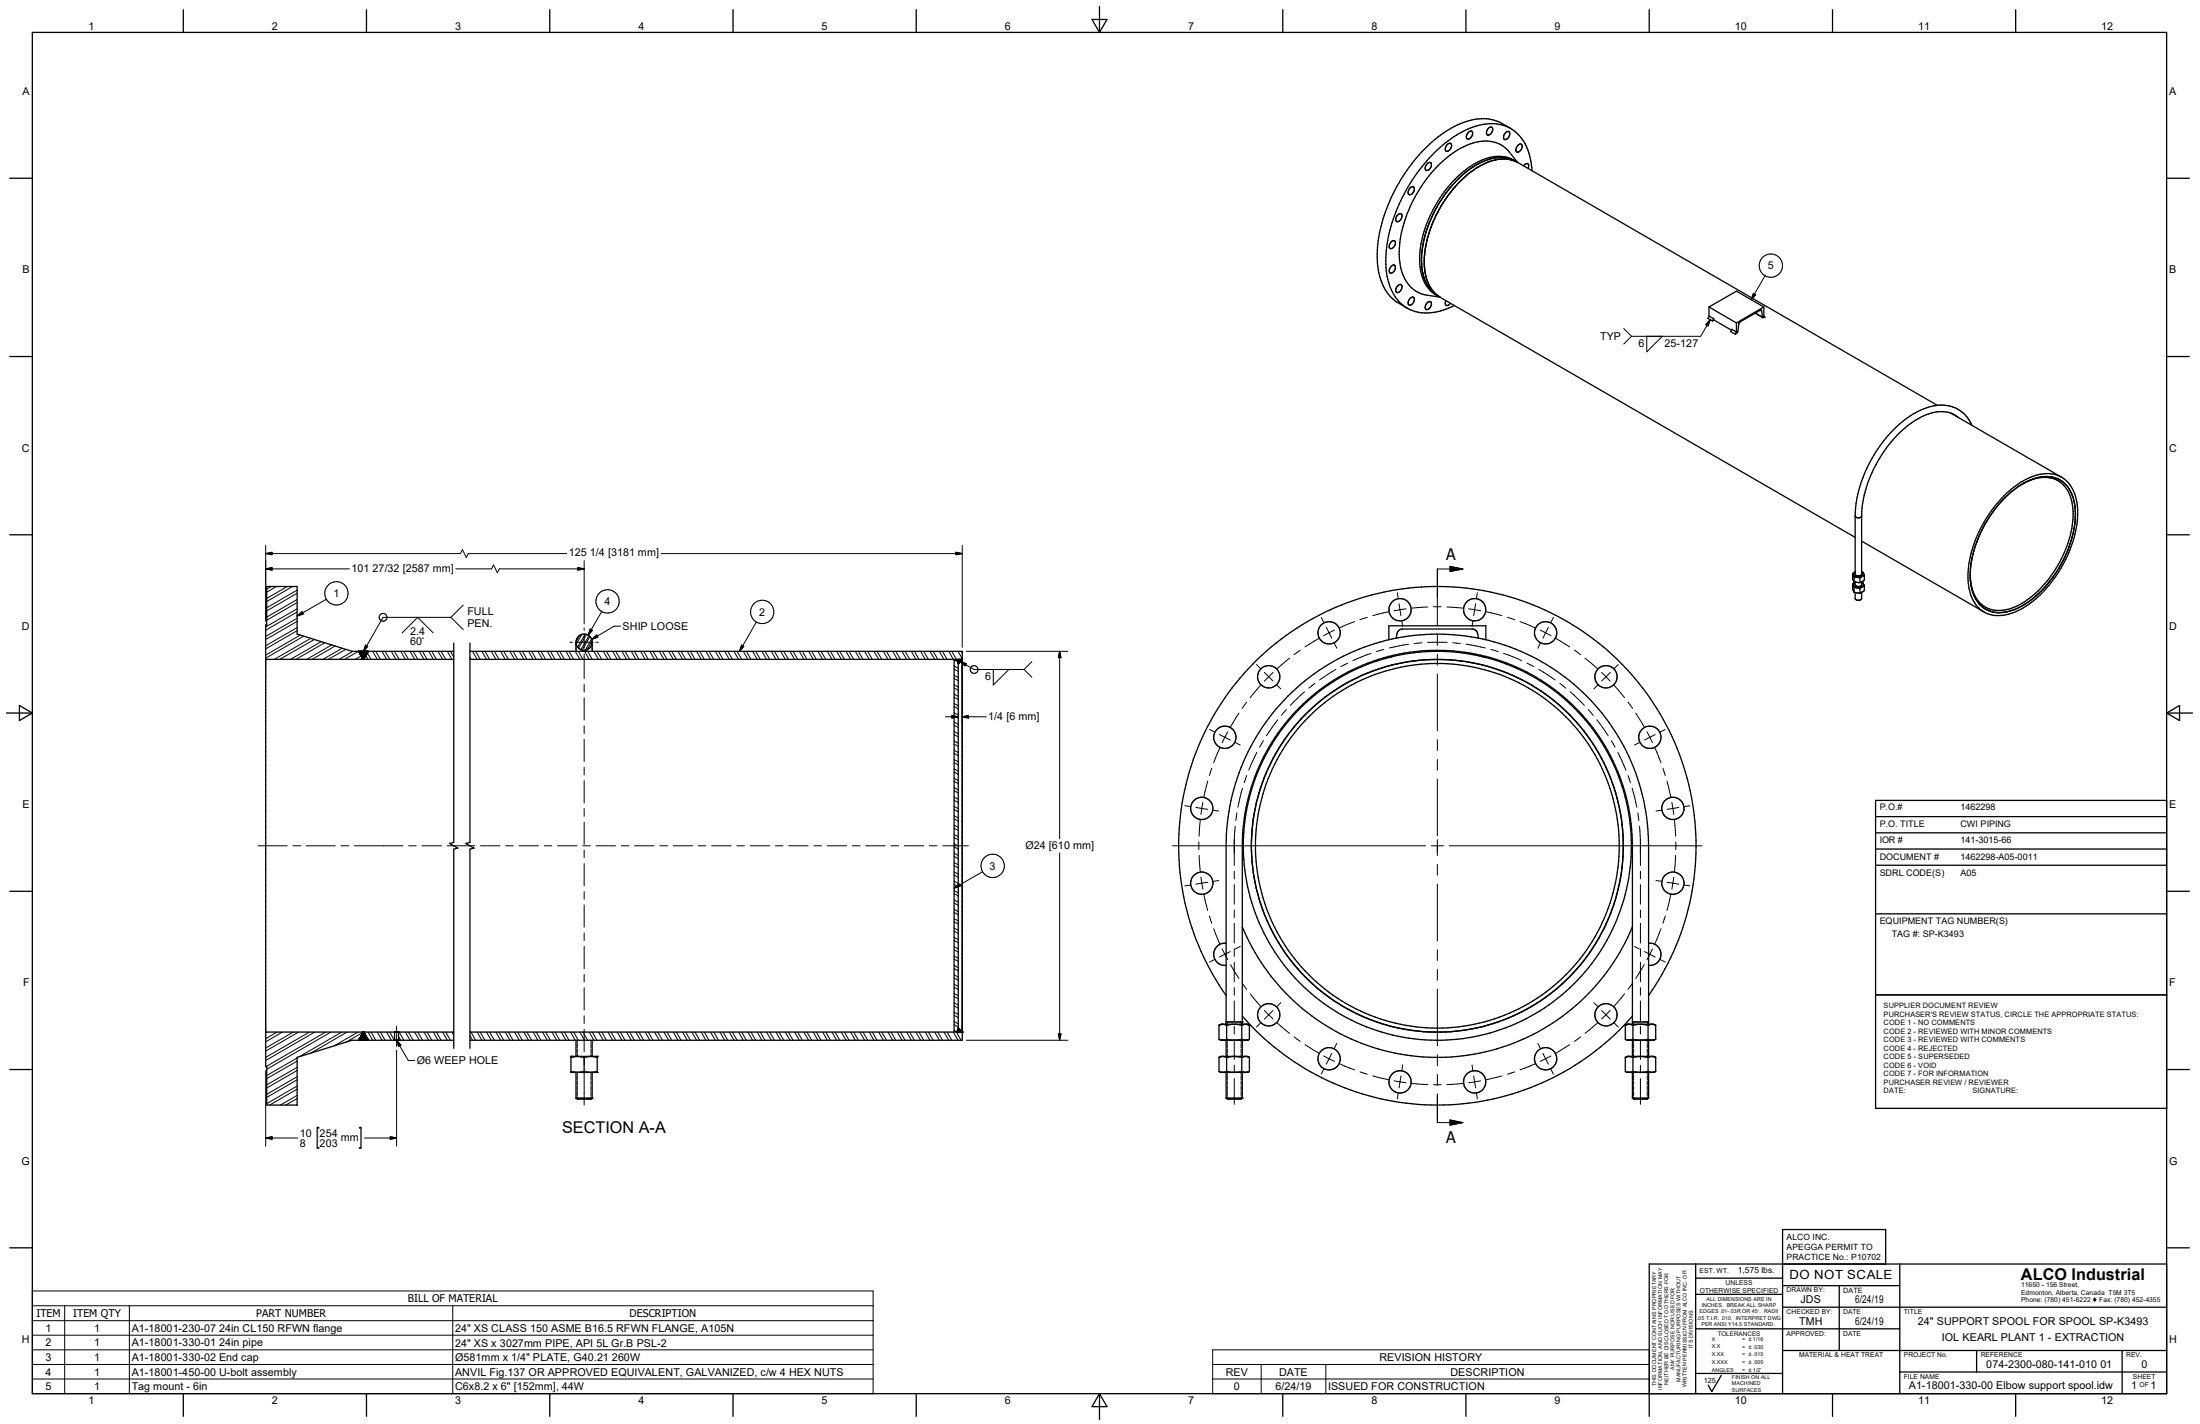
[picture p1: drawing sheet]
<svg xmlns="http://www.w3.org/2000/svg" width="432mm" height="279mm" viewBox="0 0 432 279" stroke-linecap="round" stroke-linejoin="round" font-family="sans-serif">
<g fill="none" stroke="#000" stroke-width=".25">
<path d="M6.3 6.4h419v267h-419zM36 1.9v4.5M71.9 1.9v4.5M107.9 1.9v4.5M143.9 1.9v4.5M179.8 1.9v4.5M214.3 3.8h3l-1.5 2.6zM215.8 1.3v5.1M251.8 1.9v4.5M287.7 1.9v4.5M323.7 1.9v4.5M359.7 1.9v4.5"/>
<path d="M395.6 1.9v4.5M1.9 35h4.4M276.8 36.9a.47 .47 0 0 1 .8 0 1.07 1.07 0 0 1-1 1.3 .88 .88 0 0 1 .2-1.3zM280.1 32.1a.47 .47 0 0 1 .4-.2 .47 .47 0 0 1 .4 .2 1.07 1.07 0 0 1-1 1.3 .82 .82 0 0 1 .2-1.3zM284.1 28.4a.47 .47 0 0 1 .7-.2 .47 .47 0 0 1 0 .7l-.2 .4a.48 .48 0 0 1-.5 .4 .48 .48 0 0 1-.4-.4l.1-.5zM288.2 26a.45 .45 0 0 1 .6-.3 .45 .45 0 0 1 .2 .7 .84 .84 0 0 1-1.1 .8 .93 .93 0 0 1 .3-1.2zM292 25.3a.5 .5 0 0 1 .8-.4 .5 .5 0 0 1 .1 .8 .67 .67 0 0 1-.4 .7 .67 .67 0 0 1-.7-.1v-.4zM295.5 26a.47 .47 0 0 1 .7-.1 .47 .47 0 0 1 .1 .7l-.2 .3a.58 .58 0 0 1-.4 .4 .58 .58 0 0 1-.6-.2l.1-.5zM296.5 25.2l-1.7-1a9.5 9.5 0 0 0-8.8 .3 29.4 29.4 0 0 0-13.2 15 23.5 23.5 0 0 0-2.1 14.5 8.3 8.3 0 0 0 3.8 5.5l1.7 1M297.4 31.6a7.2 7.2 0 0 0-6.8 .3 23.6 23.6 0 0 0-11.6 17.9 9.6 9.6 0 0 0 1.9 7.3l1.3 .9M297.4 31.6a7.2 7.2 0 0 0-7.6 .3 23.7 23.7 0 0 0-11.2 19.3 7.5 7.5 0 0 0 3.2 6.6l.4 .2M297.4 31.6l.5 .3"/>
<path d="M297.9 31.9a11.8 11.8 0 0 0-2.8-3.2 7.6 7.6 0 0 0-7.9 .1 25.3 25.3 0 0 0-11.8 15.6 14.2 14.2 0 0 0 .4 10.5 5.7 5.7 0 0 0 4.3 3l2.5 .4M297.9 28.5a.47 .47 0 0 1 .7-.2 .47 .47 0 0 1 .1 .7 .72 .72 0 0 1-1.1 .7 1.06 1.06 0 0 1 .3-1.2zM297.9 31.9a7.7 7.7 0 0 0-7.7 .8 23.6 23.6 0 0 0-10.7 19.1 7.5 7.5 0 0 0 3.2 6.6M297.9 31.9l82.4 47.6M299 32.6a.54 .54 0 0 1 .5-.5 .54 .54 0 0 1 .5 .3l-.1 .6M300.7 33.5a9.9 9.9 0 0 0-3.9-8.1 8.6 8.6 0 0 0-8.2-.3 26.9 26.9 0 0 0-12.2 11.5 30.2 30.2 0 0 0-4.2 12 13.8 13.8 0 0 0 1.9 10 7.8 7.8 0 0 0 9.2 2.2l2.2-.9M425.3 35h4.4M273 52.2a.49 .49 0 0 1 .8-.1 .49 .49 0 0 1 0 .7v.1a.6 .6 0 0 1-.4 .6 .6 .6 0 0 1-.7-.2v-.5zM273.2 47.4a.47 .47 0 0 1 .6-.1 .47 .47 0 0 1 0 .7v.2a.6 .6 0 0 1-.4 .5 .6 .6 0 0 1-.7-.2v-.5zM274.2 56.2l.2-.2a.46 .46 0 0 1 .7 0 .46 .46 0 0 1 0 .6v.2a.69 .69 0 0 1-1.1 .5 1.03 1.03 0 0 1 .2-1.1zM274.3 42.2a.45 .45 0 0 1 .7-.3 .45 .45 0 0 1 .2 .7 .89 .89 0 0 1-1.1 .8 1 1 0 0 1 .2-1.2zM276.7 58.7a.5 .5 0 0 1 .4-.4 .5 .5 0 0 1 .5 .3 1.07 1.07 0 0 1-1 1.3 .86 .86 0 0 1 .1-1.2z"/>
<path d="M280.1 59.4a.47 .47 0 0 1 .8 0 1.07 1.07 0 0 1-1 1.3 .88 .88 0 0 1 .2-1.3zM282.2 58l.5 .4M282.7 58.4l81.4 47M283.8 59a.5 .5 0 0 0-.1 .7 .5 .5 0 0 0 .7 .1l.3-.3M1.9 70h4.4M335.4 60.2l5.4 3.2M335.4 60.2v1.8M335.4 60.2l5.4-3.1 5.4 3.1M335.4 62l-.2 .5 .9 .5M335.4 62l.9 .5M336.3 62.8l3.5 2M336.3 62.5l-.2 .5"/>
<path d="M336.3 62.5v.3l-.2 .2M339.9 64.6l.9 .5-.2 .5-.9-.5zM340.8 63.4v2l-.2 .2M345.5 60.9l-4 2.3-.2 .4-.2 1.5-.3 .2M345.5 60.9l.3 .1M345.8 61l.1 1.2M345.9 62.2l.1 .1M345.9 62.2l-1.4-.8 1.5 .9M346 62.3h.1M346.2 62.3h.1M346.2 60.2l-5.4 3.2M346.2 60.2v2.1"/>
<path d="M346.2 62.2l-.2 .1M346.2 62l.2 .2-.2 .1M425.3 70h4.4M382.9 81.1l21.7 12.5M384.4 81.9a6.3 6.3 0 0 0-6.8-.3 23.2 23.2 0 0 0-11.1 13.4l-.6 2.1-.5 3.1v12.5a.76 .76 0 0 1-1.3 0M387 83.5a6.4 6.4 0 0 0-5.6-4 12.6 12.6 0 0 0-8.4 3.6 26.1 26.1 0 0 0-8.9 18.1M393.6 97.6a12.1 12.1 0 0 1 8.2-4.1 5.5 5.5 0 0 1 5.3 4.8 19.1 19.1 0 0 1-3.4 13.8 17.3 17.3 0 0 1-9.7 7.9 5.5 5.5 0 0 1-7-4.6 19.5 19.5 0 0 1 3.3-13.8l2-2.6zM393.8 96.8a12.4 12.4 0 0 1 8.4-3.9 5.9 5.9 0 0 1 5.4 5.6 21.5 21.5 0 0 1-4.6 15.2 17.1 17.1 0 0 1-9.2 6.9 5.7 5.7 0 0 1-7.2-4.7 19 19 0 0 1 2.4-12.8 25.7 25.7 0 0 1 4.8-6.3zM396.9 95a6.8 6.8 0 0 1 7.4-.4 7 7 0 0 1 2.6 5.7 22.2 22.2 0 0 1-10.5 18.3 6.8 6.8 0 0 1-7 .3 6.9 6.9 0 0 1-2.7-5.7M1.9 104.9h4.4M363.6 112.6v.8l.3 .7M363.6 112.6l.1 .2"/>
<path d="M363.6 114.6v.9l.3 .7M363.6 114.6l.1 .2M363.7 112.7l.1 .2M363.7 114.8l.1 .2M363.8 112.9l.1 .3M363.8 115l.1 .3M363.8 112.9l.7 .3M363.8 115l.7 .3M363.8 114.5l-.1 .3M363.9 113.2h.6M363.9 114.1l1.2 .2M363.9 113.2v.9"/>
<path d="M363.9 115.3v.9M363.9 115.3h.6M363.9 116.2l1.2 .2M363.9 112.3l-.2 .4M363.9 112.3l-.3 .3M363.9 114.4l-.3 .2M363.9 114.4h-.1M364.1 101.2l.4 .4h.5l.4-.3M364.1 101.2v11.5M364.1 114.2v.5M364.1 112.2l-.2 .1M364.1 114.3l-.2 .1"/>
<path d="M364.5 113.2l.1 .1M364.5 115.3h.1M364.6 113.3l.5 .1M364.6 115.3l.5 .2M365.1 113.4v.9M365.1 115.5v.9M365.4 106.2l24 13.9M365.4 114.2v.6l-.6 .3a.59 .59 0 0 1-.7-.4M365.4 116.2v1.3l-.4 .3h-.5l-.3-.2-.1-1.4M365.4 112.2l.3 .3M365.4 114.2l-.3 .1M365.4 114.3l.3 .3"/>
<path d="M365.4 116.2l-.3 .2M365.4 114.2l.3 .4M365.5 113.1l-.9 .2M365.5 113.1l-.4 .3M365.5 115.2l-.9 .1M365.5 115.2l-.4 .3M365.6 113l-.1 .1M365.6 115.1l-.1 .1M365.7 112.5l.1 .2M365.7 114.6l.1 .1M365.8 112.7l-.2 .3M365.8 114.7l-.2 .4"/>
<path d="M365.8 112.7l.1 .2M365.8 114.7l.1 .3M365.9 112.9l-.3 .1M365.9 112.9v.9l-.5 .4M365.9 115v.9l-.5 .3M365.9 115l-.3 .1M425.3 104.9h4.4M1.3 139.9h5M3.8 138.4l2.5 1.5-2.5 1.5zM52.1 129.4h37M70.4 127.8l.8 1.6M72.3 127.8l-.8 1.6"/>
<path d="M89.1 127.8h-20l-10.8-3.4v-9.3h-5.9v7.5h-.3v86.7h.3v7.5h5.9v-9.3l10.8-3.4h20M89.1 126.2v39.1l-.9 .2 1.6 .9-.7 .2v39.1M92.2 127.8h96.7v76.3h-96.7M92.2 129.4h96.7l-.8 .8M92.2 126.2v39.1l-.8 .2 1.6 .9-.8 .2v39.1M113.1 126h.1M113.1 127.8v-1.9a1.59 1.59 0 0 1 1.5-1.5 1.59 1.59 0 0 1 1.6 1.5v1.9M113.1 126.1a1.59 1.59 0 0 0 1.5 1.5 1.59 1.59 0 0 0 1.6-1.5M116.2 126h.1M188.1 129.6h-.8v72.7h.8M188.1 129.4v73.1M272 128.9l-.2 .3"/>
<path d="M272.6 125.5v-2.7h19v2.7M272.6 128.8v.2M273.5 128.6l-.4 .3h-.5M274 125.2l.2-.9a1.12 1.12 0 0 1 1.1-.9h13.6a1.12 1.12 0 0 1 1.1 .9l.2 .9M290.8 128.6l.3 .3h.5M291.6 128.8v.2M292.2 128.9l.2 .3M425.3 139.9l2.5-1.5v3zM425.3 139.9h5M425.3 157h-57.2v60.5h57.2M1.9 174.9h4.4M368.1 179.3h57.2"/>
<path d="M368.1 169.8h57.2M368.1 166.6h57.2M368.1 163.4h57.2M368.1 160.2h57.2M425.3 174.9h4.4M240.7 185.1a2.18 2.18 0 0 0-2.5 2.1 2.18 2.18 0 0 0 2.5 2.2M240.7 195.3a50.8 50.8 0 0 1 41.4-80.2 50.8 50.8 0 0 1 41.5 80.2M243.8 199.4a50.7 50.7 0 0 0 76.6 0M243.8 181.9a41.4 41.4 0 0 0 38.3 25.6 41.4 41.4 0 0 0 38.3-25.6M323.6 185.1a2.18 2.18 0 0 1 2.4 2.1 2.18 2.18 0 0 1-2.4 2.2M368.1 195.2h57.2M1.9 209.9h4.4"/>
<path d="M52.1 202.5h.1M52.1 202.5h37M71.2 202.5l-.8 1.6M71.5 202.5l.8 1.6M77.4 202.5v1.6M77.5 204.1h.1M78.2 204.1h.1M78.2 202.5h.1M78.2 202.5v1.6M92.2 202.5h96.7M112.1 207.3h.1M112.1 207.3v3.1h5.1"/>
<path d="M112.1 210.2l1 .2M112.1 207.3h5.1M113.1 215.5l.2 .1h2.7M113.1 215.5h3.1M113.1 204.1v3.2l-1 .2M113.1 210.4v5.1M113.7 207.3l1 .2M114.7 210.2l-1.6 .2M114.7 210.2l1.6 .2M114.7 207.5v2.7M115.6 207.3l-.9 .2M116 215.6h.1"/>
<path d="M116.2 215.5h.1M116.2 204.1v3.2l1 .2M116.2 210.4v5.1M116.2 215.5l-.2 .1M117.2 207.3h.1M117.2 210.4h.1M117.2 207.3v3.1M117.2 210.2l-.9 .2M188.1 201.7l.8 .8M188.9 202.5h.1M239.3 203.9a1.65 1.65 0 0 0 1.5 0M239.3 203.9l.4 .2"/>
<path d="M239.3 201.2v2.7M239.3 207.5v2.7M239.3 210.2l.1 .1a1.55 1.55 0 0 0 1.4-.1M239.3 210.2l.4 .2M239.7 204.1h5.1M239.7 210.4h5.1M239.8 201l-.5 .2M239.8 207.3l-.5 .2M240.2 201l.6 .2M240.2 207.3l.6 .2M240.7 201v-35a41.5 41.5 0 0 1 41.4-41.6 41.5 41.5 0 0 1 41.5 41.6v35M240.7 210.4v5.1l.2 .1h2.6"/>
<path d="M240.7 204.1v3.2M240.7 200.5h3.1M240.7 215.5h3.1M240.8 203.9l.2 .1a5.8 5.8 0 0 0 2.7-.1M240.8 201.2v2.7M240.8 207.5v2.7M240.8 210.2l.2 .1a5.9 5.9 0 0 0 2.7-.1M241.9 201l-1.1 .2M241.9 207.3l-1.1 .2M242.6 201l1.1 .2M242.6 207.3l1.1 .2M243.7 203.9l.1 .1a1.55 1.55 0 0 0 1.4-.1"/>
<path d="M243.7 201.2v2.7M243.7 207.5v2.7M243.7 210.2l.1 .1a1.56 1.56 0 0 0 1.4-.1M243.8 215.5h.1M243.8 200.5h.1M243.8 215.5l-.2 .1M243.8 201v-35a38.3 38.3 0 0 1 38.3-38.4 38.3 38.3 0 0 1 38.3 38.4v35M243.8 204.1v3.2M243.8 210.4v5.1M244.3 201l-.6 .2M244.3 207.3l-.6 .2M244.7 201l.5 .2"/>
<path d="M244.7 207.3l.5 .2M244.8 204.1h.1M244.8 201h.1M244.8 210.4h.1M244.8 207.3h.1M244.8 201h-5.1l-.4 .2M244.8 207.3h-5.1l-.4 .2M244.8 201l.4 .2M244.8 207.3l.4 .2M245.2 203.9l-.4 .2M245.2 201.2v2.7M245.2 207.5v2.7"/>
<path d="M245.2 210.2l-.4 .2M319 203.9a1.65 1.65 0 0 0 1.5 0M319 203.9l.4 .2M319 201.2v2.7M319 207.5v2.7M319 210.2l.1 .1a1.56 1.56 0 0 0 1.4-.1M319 210.2l.4 .2M319.4 201h.1M319.4 204.1h.1M319.4 210.4h.1M319.4 207.3h.1M319.4 201h5.2l.4 .2"/>
<path d="M319.4 201l-.4 .2M319.4 207.3h5.2l.4 .2M319.4 207.3l-.4 .2M319.6 201l-.6 .2M319.6 207.3l-.6 .2M319.9 201l.6 .2M319.9 207.3l.6 .2M320.4 215.5h.1M320.4 200.5h.1M320.4 215.5h3.2M320.4 215.5l.3 .1M320.4 204.1v3.2"/>
<path d="M320.4 210.4v5.1M320.4 200.5h3.2M320.5 203.9a6.2 6.2 0 0 0 3 0M320.5 201.2v2.7M320.5 207.5v2.7M320.5 210.2l.2 .1a5.9 5.9 0 0 0 2.8-.1M320.7 215.6h.1M321.6 201l-1.1 .2M321.6 207.3l-1.1 .2M322.3 201l1.2 .2M322.3 207.3l1.2 .2M323.5 203.9a1.65 1.65 0 0 0 1.5 0"/>
<path d="M323.5 201.2v2.7M323.5 207.5v2.7M323.5 210.2l.1 .1a1.56 1.56 0 0 0 1.4-.1M323.6 215.5l-.3 .1h-2.6M323.6 204.1v3.2M323.6 210.4v5.1M324 201l-.5 .2M324 207.3l-.5 .2M324.4 201l.6 .2M324.4 207.3l.6 .2M325 203.9l-.4 .2h-5.2M325 201.2v2.7"/>
<path d="M325 207.5v2.7M325 210.2l-.4 .2h-5.2M425.3 209.9h4.4M1.9 244.8h4.4M332.8 248v25.4M332.8 250.8h17.1M332.8 254h17.1M349.9 256.5h75.4M349.9 252.3h23M361 252.3v12.7M370.1 248v-6.8h-20.2v32.2M372.9 248v25.4"/>
<path d="M425.3 244.8h4.4M425.3 248h-101.6v29.9M36 273.4v4.5M71.9 273.4v4.5M107.9 273.4v4.5M143.9 273.4v4.5M179.8 273.4v4.5M215.8 273.4l1.5 2.6h-3zM215.8 273.4v5.1M251.8 273.4v4.5M287.7 273.4v4.5M332.8 269.5h17.1"/>
<path d="M332.8 260.7h40.1M337.8 269.9l-1.8 3.1-.7-1.2M349.9 265h75.4M359.7 273.4v4.5M372.9 269.2h52.4M388 265v4.2M395.6 273.4v4.5M416.5 265v8.4"/>
<circle cx="274.8" cy="119.6" r="2.19"/>
<circle cx="289.4" cy="119.6" r="2.18"/>
<circle cx="249" cy="132.8" r="2.19"/>
<circle cx="260.9" cy="124.2" r="2.18"/>
<circle cx="303.4" cy="124.2" r="2.18"/>
<circle cx="315.2" cy="132.8" r="2.19"/>
<circle cx="235.9" cy="158.6" r="2.18"/>
<circle cx="240.4" cy="144.7" r="2.19"/>
<circle cx="323.8" cy="144.7" r="2.18"/>
<circle cx="328.3" cy="158.6" r="2.19"/>
<circle cx="235.9" cy="173.3" r="2.19"/>
<circle cx="282.1" cy="166" r="35.7"/>
<circle cx="282.1" cy="166" r="38.1"/>
<circle cx="282.1" cy="166" r="36.5"/>
<circle cx="328.3" cy="173.3" r="2.18"/>
<circle cx="249" cy="199.1" r="2.18"/>
<circle cx="315.2" cy="199.1" r="2.18"/>
<circle cx="260.9" cy="207.7" r="2.18"/>
<circle cx="274.8" cy="212.3" r="2.18"/>
<circle cx="289.4" cy="212.3" r="2.19"/>
<circle cx="303.4" cy="207.7" r="2.18"/>
</g>
<g fill="none" stroke="#000" stroke-width=".2">
<path d="M344.1 57.6l.5 .2-.9 1zM346.4 54.1l-2.7 4.7M318.7 64.5l1.5 1.5M320.2 66l-1.5 1.5M323.2 66v3l3.1-3M335.7 62.7l-1.9 3.3h-13.6M335.7 62.7l-.4 1.2-.5-.2zM52.1 111.6h16.5M52.1 108.6h38.3l.4-.7 .7 1.5 .4-.8h19.3M52.1 108.6l1.3-.2v.4zM52.1 111.6l1.3-.2v.5zM52.1 107v14.8"/>
<path d="M53.2 115.1l-.8 .5M54.3 115.1l-1.9 1.1M56.4 115.1l-4 2.3M57.4 115.1l-5 2.9M58.3 119.5l-6.2 3.5M58.3 117.6l-5.9 3.5M58.3 115.8l-5.9 3.4M58.3 118.2l-5.9 3.5M58.3 116.4l-5.9 3.5M64.1 117.6l-5.8 3.3M89.5 111.6h7l.4-.7 .7 1.5 .4-.8h16.7M90.9 118.7l-2.4 2.4"/>
<path d="M113.4 111.4l1.3 .2-1.3 .3zM114.7 110v12.4M118.1 120l-2.7 4.6M129.8 108.6h59.1M187.6 108.4l1.3 .2-1.3 .2zM188.9 107v20M274.3 116.3l.1 1M274.6 118.5l.2 1.1M274.8 119.6l.2 1.2M274.8 119.6l-1.2 .2M276 119.5l-1.2 .1M280.2 119.1l-3.1 .2"/>
<path d="M281.4 119h1.5M284 119.1l3.1 .2M284.6 111.1l2.5 .5-2.5 .5zM287.1 111.6h-5v11.2M288.3 119.5l1.1 .1M289.4 119.6l-.2 1.2M289.4 119.6l1.2 .2M289.6 118.5l-.2 1.1M290 116.3l-.2 1M58.3 123.1l-6.2 3.6M58.3 121.3l-6.2 3.6M58.3 123.8l-6.2 3.5"/>
<path d="M58.3 121.9l-6.2 3.6M58.3 120.1l-6.2 3.6M58.3 120.9l1-.9 .2 .5zM58.9 124.6l-6.8 3.9M59.6 124.8l-7.5 4.3M61 125.3l-7.2 4.1M61.7 125.5l-6.8 3.9M63 125.9l-6 3.5M63.7 126.1l-5.6 3.3M65.1 126.6l-4.9 2.8M65.8 126.8l-4.5 2.6M67.2 127.2l-3.8 2.2"/>
<path d="M67.9 127.4l-3.5 2M69.3 127.8l-2.8 1.6M70.4 127.8l-2.8 1.6M70.4 127.8h1.9M70.4 127.9h1.9M70.5 128h1.7M70.5 127.9h1.7M70.6 128.1h1.5M70.6 128.1h1.5l.7 1.3M70.6 128.2h1.5M70.7 128.2h1.3M70.7 128.3h1.3"/>
<path d="M70.7 128.4h1.3M70.8 128.4h1.1M70.8 128.5h1.1M70.9 128.6h.9M70.9 128.7l-1.2 .7M70.9 128.7h.8M71 128.8h.7M71 128.9h.6M71.1 129h.5M71.1 128.9h.5M71.1 129.1h.4M71.2 129.1l-.4 .3"/>
<path d="M71.2 129.4h.3M71.2 129.3h.3M71.2 129.2h.3M71.5 129.1l-.3 .1M71.7 126.6l.5 .2-.9 1zM71.8 128.6l.4 .8M73.1 127.8l1 1.6M73.8 127.8l.9 1.6M75 127.8l.9 1.6M75.6 127.8l.9 1.6M76.8 127.8l.9 1.6M77.4 127.8l.9 1.6"/>
<path d="M78.7 127.8l.9 1.6M78.9 124.2l3.1-3.1 3 3.1M79.3 127.8l.9 1.6M80.5 127.8l.9 1.6M81.1 127.8l.9 1.6M82.3 127.8l.9 1.6M82.9 127.8l.9 1.6M84.1 127.8l1 1.6M84.7 127.8l1 1.6M86 127.8l.9 1.6M86.6 127.8l.9 1.6M87.8 127.8l.9 1.6"/>
<path d="M88.4 127.8l.7 1.1M88.5 121.1h-13.3l-3.9 6.7M88.5 121.1l2.4 2.4M92.2 129l.2 .4M92.7 127.8l1 1.6M93.4 127.8l.9 1.6M94.6 127.8l.9 1.6M95.2 127.8l.9 1.6M96.4 127.8l.9 1.6M97 127.8l.9 1.6M98.3 127.8l.9 1.6M98.9 127.8l.9 1.6"/>
<path d="M100.1 127.8l.9 1.6M100.7 127.8l.9 1.6M101.9 127.8l.9 1.6M102.5 127.8l.9 1.6M103.7 127.8l1 1.6M104.3 127.8l1 1.6M105.6 127.8l.9 1.6M106.2 127.8l.9 1.6M107.4 127.8l.9 1.6M108 127.8l.9 1.6M109.2 127.8l1 1.6M109.9 127.8l.9 1.6"/>
<path d="M111.1 127.8l.9 1.6M111.7 127.8l.9 1.6M111.9 126h.4M112.9 127.8l.9 1.6M113.5 126h2.3M113.5 127.8l.9 1.6M113.8 124.7l-.7 1.2M114.2 124.5l-1.1 1.9M114.7 123.2v.5M114.7 124.8v2.4M114.7 128.3v4.9M114.7 134.3v1.5"/>
<path d="M114.7 136.9v4.4M114.7 127.8l.9 1.6M114.8 124.4l-1.4 2.6M115.1 124.5l-1.5 2.7M115.3 127.8l1 1.6M115.6 124.7l-1.6 2.8M115.8 124.9l-1.5 2.6M115.8 123.4l.5 .3-.9 .9zM116.1 125.4l-1.2 2.2M116.1 125.5l1-.9 .2 .4zM116.2 125.8l-1 1.7M116.6 127.8l.9 1.6"/>
<path d="M117 126h.4M117.2 127.8l.9 1.6M118.4 127.8l.9 1.6M119 127.8l.9 1.6M120.2 127.8l1 1.6M120.8 127.8l1 1.6M121.8 122.9h-1.3l-4.4 2.6M122.1 127.8l.9 1.6M122.7 127.8l.9 1.6M123.9 127.8l.9 1.6M124.5 127.8l.9 1.6M125.7 127.8l.9 1.6"/>
<path d="M126.3 127.8l.9 1.6M127.6 127.8l.9 1.6M128.2 127.8l.9 1.6M129.4 127.8l.9 1.6M130 127.8l.9 1.6M131.2 127.8l.9 1.6M131.8 127.8l1 1.6M133.1 127.8l.9 1.6M133.7 127.8l.9 1.6M134.9 127.8l.9 1.6M135.5 127.8l.9 1.6M136.7 127.8l.9 1.6"/>
<path d="M137.3 127.8l.9 1.6M138.5 127.8l1 1.6M139.2 127.8l.9 1.6M140.4 127.8l.9 1.6M141 127.8l.9 1.6M142.2 127.8l.9 1.6M142.8 127.8l.9 1.6M144.1 127.8l.9 1.6M144.7 127.8l.9 1.6M145.5 126.6l.5 .2-.9 1zM145.9 127.8l.9 1.6M146.5 127.8l.9 1.6"/>
<path d="M147.7 127.8l.9 1.6M148.3 127.8l.9 1.6M148.4 122l-3.3 5.8M149.5 127.8l1 1.6M150.1 127.8l1 1.6M151.4 127.8l.9 1.6M152 127.8l.9 1.6M153.2 127.8l.9 1.6M153.8 127.8l.9 1.6M155 127.8l1 1.6M155.7 127.8l.9 1.6M156.9 127.8l.9 1.6"/>
<path d="M157.5 127.8l.9 1.6M158.7 127.8l.9 1.6M159.3 127.8l.9 1.6M160.5 127.8l1 1.6M161.1 127.8l1 1.6M162.4 127.8l.9 1.6M163 127.8l.9 1.6M164.2 127.8l.9 1.6M164.8 127.8l.9 1.6M166 127.8l1 1.6M166.6 127.8l1 1.6M167.9 127.8l.9 1.6"/>
<path d="M168.5 127.8l.9 1.6M169.7 127.8l.9 1.6M170.3 127.8l.9 1.6M171.5 127.8l1 1.6M172.1 127.8l1 1.6M173.4 127.8l.9 1.6M174 127.8l.9 1.6M175.2 127.8l.9 1.6M175.8 127.8l.9 1.6M177 127.8l.9 1.6M177.6 127.8l1 1.6M178.9 127.8l.9 1.6"/>
<path d="M179.5 127.8l.9 1.6M180.7 127.8l.9 1.6M181.3 127.8l.9 1.6M182.5 127.8l1 1.6M183.1 127.8l1 1.6M184.4 127.8l.9 1.6M185 127.8l.9 1.6M186.2 127.8l.9 1.6M186.8 127.8l.9 1.6M187.3 138.6l.8 .5M187.3 136.8l.8 .5M187.3 135l.8 .4"/>
<path d="M187.3 133.1l.8 .5M187.3 131.3l.8 .4M187.3 139.9l.8 .4M187.3 138l.8 .5M187.3 136.2l.8 .4M187.3 134.4l.8 .4M187.3 132.5l.8 .5M187.3 130.7l.8 .4M187.5 129.6l.6 .3h.3M188 127.8l.9 1.4M188.1 130.2h.1M188.1 129.9h.2"/>
<path d="M188.1 129.5h.7M188.1 129.4h.7M188.1 129.4h.8M188.2 130.1h-.1M188.3 130h-.2M188.4 129.8l-.3 .1M188.4 129.8l2.8 1.6h9.8M188.4 129.8l1.3 .4-.3 .4zM188.5 129.8h-.4M188.5 129.7l-.4 .1M188.6 129.7h-.5M188.6 127.8l.3 .4"/>
<path d="M188.6 129.6l-.5 .1M188.7 129.6h-.6M188.7 129.5l-.6 .1M188.9 130.6v11.6M189.7 127.8h19.9M195 131.4v3l3-3M201 131.4l1.5 1.5M202.5 129.8l-1.5 1.6M208 127.8l.2 1.2h-.5zM208 127.8v36.8M243.2 139.9l-1.7 2.7M244.7 137.8l-.9 1.2"/>
<path d="M246.6 130.4l.8 .8M247.4 134.5l-2 2.4M248.2 131.9l1.6 1.7M249.9 131.9l-1.7 1.7M250.7 134.4l.7 .8M252.5 139.2l-1 1.2M253.1 129.1l-2.4 2.1M255.2 127.6l-1.2 .9M256 135.7l-2.8 2.7M258.1 134.1l-1.2 .9M258.8 125.3l-2.7 1.6M259.3 121.2l.5 .9"/>
<path d="M260.3 123.1l1.1 2.1M261.9 126.2l.5 1M261.9 123.6l-2.1 1.1M262.2 131.3l-3.2 2.1M264.5 130.1l-1.3 .7M265.9 122l-3 1.2M268.4 121.1l-1.5 .5M269.1 128.2l-3.6 1.4M271.6 127.4l-1.4 .4M272.5 120l-3.1 .8M275.2 121.9l.1 1.1M276.5 126.4l-3.8 .7"/>
<path d="M279.1 126.1l-1.5 .2M280.2 126h3.8M282.1 124.5v2.1M282.1 128.4v2.1M282.1 132.2v11.2M285.2 126.1l1.4 .2M287.8 126.4l3.7 .7M289.1 121.9l-.2 1.1M291.7 120l3.1 .8M292.6 127.4l1.4 .4M295.1 128.2l3.6 1.4M295.9 121.1l1.4 .5"/>
<path d="M298.3 122l3 1.2M299.7 130.1l1.3 .7M302 131.3l3.2 2.1M302.3 123.6l1.1 .6M302.3 126.2l-.5 1M303.4 124.2l-.6 1M303.4 124.2l1 .5M303.9 123.1l-.5 1.1M304.9 121.2l-.5 .9M305.4 125.3l2.7 1.6M306.2 134.1l1.1 .9M308.2 135.7l2.8 2.7"/>
<path d="M309 127.6l1.2 .9M311.1 129.1l2.4 2.1M311.7 139.2l1 1.2M313.6 134.4l-.8 .8M314.4 131.9l.8 .9M315.2 132.8l-.8 .8M315.2 132.8l.8 .8M316.1 131.9l-.9 .9M316.8 134.5l2 2.4M317.6 130.4l-.8 .8M319.5 137.8l.9 1.2M321.1 139.9l1.6 2.7"/>
<path d="M114.7 142.4v1.5M114.7 145v4.4M114.7 150.5v1.5M114.7 153.2v4.4M114.7 158.7v1.5M185.6 140.6h2.5M186.8 140.4l1.3 .2-1.3 .3zM187.3 158.8l.8 .5M187.3 157l.8 .5M187.3 155.1l.8 .5M187.3 153.3l.8 .5M187.3 151.5l.8 .4"/>
<path d="M187.3 149.6l.8 .5M187.3 147.8l.8 .5M187.3 146l.8 .4M187.3 144.1l.8 .5M187.3 142.3l.8 .5M187.3 140.5l.8 .4M187.3 158.2l.8 .5M187.3 156.4l.8 .4M187.3 154.5l.8 .5M187.3 152.7l.8 .5M187.3 150.9l.8 .4M187.3 149l.8 .5"/>
<path d="M187.3 147.2l.8 .5M187.3 145.4l.8 .4M187.3 143.5l.8 .5M187.3 141.7l.8 .4M188.9 140.6h4.7M188.9 140.6l1.2-.2v.5zM232.6 158.1l1 .1M234.7 158.4l1.2 .2M235.9 158.6l1.1 .2M235.9 158.6l-.2 1.2M236.1 157.4l-.2 1.2M237 153.3l-.7 3"/>
<path d="M237.4 143.1l.9 .5M237.8 150.7l-.4 1.5M238.2 159l1 .1M239.3 144.1l2.2 1.1M239.4 146.7l-1.2 3M241 143.6l-1.1 2.1M242.5 145.7l.9 .5M242.8 159.5l-.2 1.5M243.9 154.7l-.9 3.7M244.7 152.2l-.5 1.4M246.7 147.6l-1.6 3.5M248 145.3l-.8 1.3"/>
<path d="M250.8 141.2l-2.2 3.2M282.1 145.1v2.2M282.1 149v2.1M282.1 152.9v11.1M313.4 141.2l2.3 3.2M316.3 145.3l.7 1.3M317.5 147.6l1.6 3.5M319.5 152.2l.5 1.4M320.3 154.7l1 3.7M321.5 159.5l.2 1.5M321.7 145.7l-.9 .5M323.3 143.6l.5 1.1"/>
<path d="M323.8 144.7l-1 .5M323.8 144.7l.5 1M324.8 146.7l1.2 3M324.9 144.1l-1.1 .6M326.1 159l-1.1 .1M326.4 150.7l.4 1.5M326.8 143.1l-.9 .5M327.2 153.3l.7 3M328.1 157.4l.2 1.2M328.3 158.6l-1.1 .2M328.3 158.6l.2 1.2M329.5 158.4l-1.2 .2"/>
<path d="M331.7 158.1l-1.1 .1M50.7 166h5.7M57.5 166h1.5M60.1 166h5.7M67 166h1.4M69.6 166h9.5M80.2 166h1.5M82.8 166h3.9M87.8 166h5.4M94.3 166h3.8M99.2 166h1.5M101.9 166h3.8"/>
<path d="M106.8 166h1.5M109.4 166h3.9M114.4 166h1.5M114.7 161.3v4.4M114.7 166.8v1.5M114.7 169.4v4.4M114.7 174.9v1.5M114.7 177.6v4.3M117 166h3.8M121.9 166h1.5M124.6 166h3.8M129.5 166h1.5"/>
<path d="M132.1 166h3.8M137 166h1.5M139.7 166h3.8M144.6 166h1.5M147.3 166h3.8M152.2 166h1.5M154.8 166h3.8M159.7 166h1.5M162.4 166h3.8M167.3 166h1.5M169.9 166h3.8M174.9 166h1.5"/>
<path d="M177.5 166h3.8M182.4 166h1.5M185.1 166h5M187.3 179l.8 .5M187.3 177.2l.8 .5M187.3 175.3l.8 .5M187.3 173.5l.8 .5M187.3 171.7l.8 .4M187.3 169.8l.8 .5M187.3 168l.8 .5M187.3 166.2l.8 .4M187.3 164.3l.8 .5"/>
<path d="M187.3 162.5l.8 .4M187.3 160.7l.8 .4M187.3 178.4l.8 .5M187.3 176.6l.8 .4M187.3 174.7l.8 .5M187.3 172.9l.8 .5M187.3 171.1l.8 .4M187.3 169.2l.8 .5M187.3 167.4l.8 .5M187.3 165.5l.8 .5M187.3 163.7l.8 .5M187.3 161.9l.8 .4"/>
<path d="M187.3 160l.8 .5M187.3 174.3l.9-.9 .3 .5zM192.8 171l-5.5 3.3M208 167.3v36.8M230.1 166h49.7M233.6 173.7l-1 .1M235.3 165.2v1.5M235.3 167.8l.3 3.2M235.6 160.9l-.3 3.2M235.7 172.1l.2 1.2M235.9 173.3l-1.2 .2M235.9 173.3l.2 1.2"/>
<path d="M236.3 175.6l.7 3M237 173.1l-1.1 .2M237.4 179.7l.4 1.5M239.2 172.8l-1 .1M242.3 164.8v5M242.3 170.9v1.5M242.3 173.6v3.8M242.3 178.5v1.5M242.3 166.7v.8M242.4 162.1l-.1 2.9M280.9 166h2.4M282.1 164.8v3.1"/>
<path d="M282.1 169.6v2.1M282.1 173.5v11.1M284.4 166h49.7M321.8 162.1l.2 2.9M322 164.8v5M322 170.9v1.5M322 173.6v3.8M322 178.5v1.5M322 166.7l-.1 .8M325 172.8l1.1 .1M326.8 179.7l-.4 1.5M327.2 173.1l1.1 .2"/>
<path d="M327.9 175.6l-.7 3M328.3 173.3l1.2 .2M328.3 173.3l-.2 1.2M328.5 172.1l-.2 1.2M328.6 160.9l.3 3.2M328.9 167.8l-.3 3.2M328.9 165.2v1.5M330.6 173.7l1.1 .1M114.7 183v1.5M114.7 185.7v4.4M114.7 191.2v1.5M114.7 193.8v4.4"/>
<path d="M114.7 199.3v1.5M187.3 199.2l.8 .5M187.3 197.4l.8 .4M187.3 195.5l.8 .5M187.3 193.7l.8 .5M187.3 191.9l.8 .4M187.3 190l.8 .5M187.3 188.2l.8 .5M187.3 186.4l.8 .4M187.3 184.5l.8 .5M187.3 182.7l.8 .4M187.3 180.9l.8 .4"/>
<path d="M187.3 198.6l.8 .4M187.3 196.8l.8 .4M187.3 194.9l.8 .5M187.3 193.1l.8 .5M187.3 191.3l.8 .4M187.3 189.4l.8 .5M187.3 187.6l.8 .4M187.3 185.7l.8 .5M187.3 183.9l.8 .5M187.3 182.1l.8 .4M187.3 180.2l.8 .5M238.2 182.2l1.2 3"/>
<path d="M238.3 188.3l-.9 .5M239.9 186.2l1.1 2.1M241.5 186.7l-2.2 1.1M241.5 189.3l1.7 2.7M242.3 181.2v3.8M242.3 186.1v1.5M242.3 188.8v3.8M242.3 193.8v1.5M242.3 196.4v3.9M243.4 185.7l-.9 .5M243.8 192.9l.9 1.2M245.4 195l2 2.4"/>
<path d="M248.2 198.3l1.7 1.6M249.8 198.3l-1.6 1.7M251.4 196.7l-.7 .8M282.1 186.4v2.1M282.1 190.2v2.1M282.1 194.1v11.1M312.8 196.7l.8 .8M314.4 198.3l.8 .8M315.2 199.1l.9 .9M315.2 199.1l-.8 .8M316 198.3l-.8 .8M318.8 195l-2 2.4"/>
<path d="M320.4 192.9l-.9 1.2M320.8 185.7l.9 .5M322 181.2v3.8M322 186.1v1.5M322 188.8v3.8M322 193.8v1.5M322 196.4v3.9M322.7 189.3l-1.6 2.7M322.8 186.7l1 .5M323.8 187.2l1.1 .6M323.8 187.2l-.5 1.1M324.3 186.2l-.5 1"/>
<path d="M325.9 188.3l.9 .5M326 182.2l-1.2 3M52.1 210.1v14.8M52.2 202.5l-.1 .1M54.4 202.5l-2.3 1.3M55.4 202.5l-3.3 1.9M57.6 202.5l-5.5 3.1M58.3 216.7l-.1 .1M58.3 214.9l-3.3 1.9M58.3 213.1l-5.9 3.4M58.3 211.3l-5.9 3.4M58.3 209.4l-5.9 3.5"/>
<path d="M58.3 207.6l-5.9 3.4M58.3 215.5l-2.2 1.3M58.3 213.7l-5.4 3.1M58.3 211.9l-5.9 3.4M58.3 210l-5.9 3.5M58.3 208.2l-5.9 3.4M58.6 202.5l-6.5 3.7M60.7 202.5l-8.6 5M61.8 202.5l-9.7 5.6M63.9 202.5l-11.7 6.8M64.9 202.5l-12.5 7.3M67.1 202.5l-8.4 4.9"/>
<path d="M68.1 202.5l-7.1 4.1M70.2 202.5l-4.6 2.7M70.4 204.1h1.9M70.5 204h1.7M70.5 203.9h1.7M70.6 203.9h1.5M70.6 203.8h1.5M70.6 203.7h1.5M70.7 203.6h1.3M70.7 203.5h1.3M70.8 203.5h1.2M70.8 203.4h1.1"/>
<path d="M70.8 203.3h1.1M70.9 203.3h.9M70.9 203.2h.9M70.9 203.1h.8M71 203.1h.7M71 203h.7M71 203h.6M71.1 202.9h.5M71.1 202.8h.5M71.1 202.8h.4M71.2 202.7h.3M71.2 202.5h.3"/>
<path d="M71.2 202.6h.3M71.5 202.6h-.3l-3.3 1.9M72.2 202.5l.9 1.6M72.8 202.5l1 1.6M74.1 202.5l.9 1.6M74.7 202.5l.9 1.6M75.9 202.5l.9 1.6M76.5 202.5l.9 1.6M77.8 201.3v4M77.8 206.1v18.8M77.9 204.3l.3 1 .5-.2-.8-.9 2.2 3.9h1.3M78.2 203.4l.5 .7"/>
<path d="M78.3 202.5l1 1.6M79.6 202.5l.9 1.6M80.2 202.5l.9 1.6M81.4 202.5l.9 1.6M82 202.5l.9 1.6M83.2 202.5l.9 1.6M83.8 202.5l.9 1.6M85.1 202.5l.9 1.6M85.7 202.5l.9 1.6M86.9 202.5l.9 1.6M87.5 202.5l.9 1.6M88.7 202.5l.4 .6"/>
<path d="M92.2 203.2l.5 .9M92.4 202.5l1 1.6M93.7 202.5l.9 1.6M94.3 202.5l.9 1.6M95.5 202.5l.9 1.6M96.1 202.5l.9 1.6M97.3 202.5l1 1.6M97.9 202.5l1 1.6M99.2 202.5l.9 1.6M99.8 202.5l.9 1.6M101 202.5l.9 1.6M101.6 202.5l.9 1.6"/>
<path d="M102.8 202.5l.9 1.6M103.4 202.5l.9 1.6M104.7 202.5l.9 1.6M105.3 202.5l.9 1.6M106.5 202.5l.9 1.6M107.1 202.5l.9 1.6M108.3 202.5l.9 1.6M108.9 202.5l1 1.6M110.2 202.5l.9 1.6M110.8 202.5l.9 1.6M112 202.5l.9 1.6M112.6 202.5l.9 1.6"/>
<path d="M113.3 204.1v.4M113.3 204.7v.9M113.3 205.8v.9M113.3 206.9v.4M113.3 210.4v.4M113.3 211v.9M113.3 212.1v.8M113.3 213.1v.9M113.3 214.2v.8M113.3 215.2v.4M113.8 202.5l.9 1.6M114.4 202.5l.9 1.6"/>
<path d="M114.7 201.9v4.4M114.7 207.4v1.5M114.7 210.1v6.7M115.6 202.5l1 1.6M116 204.1v.4M116 204.7v.9M116 205.8v.9M116 206.9v.4M116 210.4v.4M116 211v.9M116 212.1v.8M116 213.1v.9"/>
<path d="M116 214.2v.8M116 215.2v.4M116.3 202.5l.9 1.6M117.5 202.5l.9 1.6M118.1 202.5l.9 1.6M119.3 202.5l.9 1.6M119.9 202.5l.9 1.6M121.2 202.5l.9 1.6M121.8 202.5l.9 1.6M123 202.5l.9 1.6M123.6 202.5l.9 1.6M124.8 202.5l.9 1.6"/>
<path d="M125.4 202.5l.9 1.6M126.6 202.5l1 1.6M127.2 202.5l1 1.6M128.5 202.5l.9 1.6M129.1 202.5l.9 1.6M130.3 202.5l.9 1.6M130.9 202.5l.9 1.6M132.1 202.5l1 1.6M132.8 202.5l.9 1.6M134 202.5l.9 1.6M134.6 202.5l.9 1.6M135.8 202.5l.9 1.6"/>
<path d="M136.4 202.5l.9 1.6M137.6 202.5l.9 1.6M138.2 202.5l1 1.6M139.5 202.5l.9 1.6M140.1 202.5l.9 1.6M141.3 202.5l.9 1.6M141.9 202.5l.9 1.6M143.1 202.5l1 1.6M143.7 202.5l1 1.6M145 202.5l.9 1.6M145.6 202.5l.9 1.6M146.8 202.5l.9 1.6"/>
<path d="M147.4 202.5l.9 1.6M148.6 202.5l.9 1.6M149.2 202.5l.9 1.6M150.5 202.5l.9 1.6M151.1 202.5l.9 1.6M152.3 202.5l.9 1.6M152.9 202.5l.9 1.6M154.1 202.5l.9 1.6M154.7 202.5l1 1.6M156 202.5l.9 1.6M156.6 202.5l.9 1.6M157.8 202.5l.9 1.6"/>
<path d="M158.4 202.5l.9 1.6M159.6 202.5l.9 1.6M160.2 202.5l.9 1.6M161.5 202.5l.9 1.6M162.1 202.5l.9 1.6M163.3 202.5l.9 1.6M163.9 202.5l.9 1.6M165.1 202.5l.9 1.6M165.7 202.5l.9 1.6M167 202.5l.9 1.6M167.6 202.5l.9 1.6M168.8 202.5l.9 1.6"/>
<path d="M169.4 202.5l.9 1.6M170.6 202.5l.9 1.6M171.2 202.5l.9 1.6M172.5 202.5l.9 1.6M173.1 202.5l.9 1.6M174.3 202.5l.9 1.6M174.9 202.5l.9 1.6M176.1 202.5l.9 1.6M176.7 202.5l.9 1.6M177.9 202.5l1 1.6M178.6 202.5l.9 1.6M179.8 202.5l.9 1.6"/>
<path d="M180.4 202.5l.9 1.6M181.6 202.5l.9 1.6M182.2 202.5l.9 1.6M183.5 202.5l.9 1.6M184.1 202.5l.9 1.6M185.3 202.5l.9 1.6M185.9 202.5l.9 1.6M187.1 202.5l.9 1.6M187.3 201.1l.8 .4M187.3 202.3h.1M187.3 200.4l.8 .5M187.7 202.5l.9 1.6"/>
<path d="M188.1 202.5h.8M188.1 202.5h.7M188.1 202.4h.7M188.1 202.4h.6M188.1 202.3h.6M188.1 202.3h.5M188.1 202.2h.5M188.1 202.2h.4M188.1 202.1h.4M188.1 202h.3M188.1 201.9l.2 .1M188.1 201.9h.2"/>
<path d="M188.1 201.9h.1M188.1 201.8h.1M188.1 201.7h.1M189.7 204.1h19.9M207.7 202.9h.5l-.2 1.2zM240.9 200.5v.2M240.9 200.8v.2M240.9 204.1v.4M240.9 204.7v.9M240.9 205.8v.9M240.9 206.9v.4M240.9 210.4v.4"/>
<path d="M240.9 211v.9M240.9 212.1v.8M240.9 213.1v.9M240.9 214.2v.8M240.9 215.2v.4M242.3 201.4v1.5M242.3 204v3.9M242.3 209v1.5M242.3 211.6v5.1M243.6 200.5v.2M243.6 200.8v.2M243.6 204.1v.4"/>
<path d="M243.6 204.7v.9M243.6 205.8v.9M243.6 206.9v.4M243.6 210.4v.4M243.6 211v.9M243.6 212.1v.8M243.6 213.1v.9M243.6 214.2v.8M243.6 215.2v.4M247.4 200.7l-.8 .8M250.7 200.7l2.4 2.1M254 203.4l1.2 .9"/>
<path d="M256.1 205l2.7 1.6M259.8 209.8l-.5 .9M259.8 207.2l1.1 .5M260.9 207.7l-.6 1.1M260.9 207.7l1 .6M261.4 206.7l-.5 1M262.4 204.7l-.5 1M262.9 208.7l3 1.2M266.9 210.3l1.5 .5M269.4 211.1l3.1 .8M273.6 212.1l1.2 .2M274.4 214.6l-.1 1"/>
<path d="M274.8 212.3l-.2 1.1M274.8 212.3l1.2 .1M275 211.1l-.2 1.2M275.3 208.9l-.1 1.1M277.1 212.6l3.1 .2M281.4 212.8h1.5M282.1 207v2.1M282.1 210.8v2.1M282.1 214.7v5.6h5M284.6 219.7l2.5 .6-2.5 .5zM287.1 212.6l-3.1 .2M288.9 208.9l.2 1.1"/>
<path d="M289.2 211.1l.2 1.2M289.4 212.3l.2 1.1M289.4 212.3l-1.1 .1M289.8 214.6l.2 1M290.6 212.1l-1.2 .2M294.8 211.1l-3.1 .8M297.3 210.3l-1.4 .5M301.3 208.7l-3 1.2M301.8 204.7l.5 1M302.8 206.7l.6 1M303.4 207.7l.5 1.1M303.4 207.7l-1.1 .6"/>
<path d="M304.4 209.8l.5 .9M304.4 207.2l-1 .5M308.1 205l-2.7 1.6M310.2 203.4l-1.2 .9M313.5 200.7l-2.4 2.1M316.8 200.7l.8 .8M320.6 200.5v.2M320.6 200.8v.2M320.6 204.1v.4M320.6 204.7v.9M320.6 205.8v.9M320.6 206.9v.4"/>
<path d="M320.6 210.4v.4M320.6 211v.9M320.6 212.1v.8M320.6 213.1v.9M320.6 214.2v.8M320.6 215.2v.4M322 201.4v1.5M322 204v3.9M322 209v1.5M322 211.6v5.1M323.3 200.5v.2M323.3 200.8v.2"/>
<path d="M323.3 204.1v.4M323.3 204.7v.9M323.3 205.8v.9M323.3 206.9v.4M323.3 210.4v.4M323.3 211v.9M323.3 212.1v.8M323.3 213.1v.9M323.3 214.2v.8M323.3 215.2v.4M52.1 223.3l1.3-.3v.5zM52.1 223.3h6.3"/>
<path d="M71.5 223.3h6.3M76.6 223l1.2 .3-1.2 .2zM6.3 253.3h165.1v20.1h-165.1zM6.3 256.2h165.1M6.3 259.1h165.1M12.7 256.2v17.2M25.4 256.2v17.2M88.9 256.2v17.2M6.3 262h165.1M6.3 264.9h165.1M6.3 267.7h165.1M6.3 270.6h165.1"/>
<path d="M238 264.9h85.7v8.5h-85.7zM238 267.7h85.7M238 270.6h85.7M247.5 267.7v5.7M260.2 267.7v5.7"/>
<circle cx="347.6" cy="52.1" r="2.29"/>
<circle cx="66" cy="116.4" r="2.29"/>
<circle cx="119.2" cy="118" r="2.29"/>
<circle cx="75.2" cy="121.1" r=".76"/>
<circle cx="149.6" cy="120.1" r="2.3"/>
<circle cx="191.2" cy="131.4" r=".76"/>
<circle cx="194.8" cy="169.9" r="2.29"/>
</g>
<g fill="#000" stroke="#000" stroke-width=".2">
<path d="M344.1 57.6l.5 .2-.9 1zM335.7 62.7l-.4 1.2-.5-.2zM52.1 108.6l1.3-.2v.4zM52.1 111.6l1.3-.2v.5zM113.4 111.4l1.3 .2-1.3 .3zM187.6 108.4l1.3 .2-1.3 .2zM284.6 111.1l2.5 .5-2.5 .5zM58.3 120.9l1-.9 .2 .5zM71.7 126.6l.5 .2-.9 1zM115.8 123.4l.5 .3-.9 .9zM116.1 125.5l1-.9 .2 .4zM145.5 126.6l.5 .2-.9 1z"/>
<path d="M188.4 129.8l1.3 .4-.3 .4zM208 127.8l.2 1.2h-.5zM186.8 140.4l1.3 .2-1.3 .3zM188.9 140.6l1.2-.2v.5zM187.3 174.3l.9-.9 .3 .5zM77.8 204.1l.9 1-.5 .2zM207.7 202.9h.5l-.2 1.2zM52.1 223.3l1.3-.3v.5zM76.6 223l1.2 .3-1.2 .2zM284.6 219.7l2.5 .6-2.5 .5z"/>
</g>
<g font-size="4.7">
<text x="62" y="224.5">[</text>
<text x="70.4" y="224.5">]</text>
</g>
<g font-size="3.2">
<text x="110.3" y="222.4">SECTION A-A</text>
<text x="396.7" y="251.1">ALCO Industrial</text>
</g>
<g font-size="3.1">
<text x="283.8" y="109.9">A</text>
<text x="283.8" y="224.3">A</text>
</g>
<text font-size="2.5" x="351.2" y="251">DO NOT SCALE</text>
<g font-size="2.1">
<text x="17.4" y="5.9">1</text>
<text x="53.4" y="5.9">2</text>
<text x="89.3" y="5.9">3</text>
<text x="125.3" y="5.9">4</text>
<text x="161.3" y="5.9">5</text>
<text x="197.2" y="5.9">6</text>
<text x="233.2" y="5.9">7</text>
<text x="269.2" y="5.9">8</text>
<text x="305.1" y="5.9">9</text>
<text x="340.5" y="5.9">10</text>
<text x="376.5" y="5.9">11</text>
<text x="412.4" y="5.9">12</text>
<text x="4.4" y="18.7">A</text>
<text x="425.7" y="18.7">A</text>
<text x="4.4" y="53.6">B</text>
<text x="347" y="52.9">5</text>
<text x="425.7" y="53.6">B</text>
<text x="314.1" y="66.8">TYP</text>
<text x="321.6" y="68">6</text>
<text x="326.7" y="68">25-127</text>
<text x="4.3" y="88.6">C</text>
<text x="425.7" y="88.6">C</text>
<text x="69" y="112.2">101 27/32 [2587 mm]</text>
<text x="111.7" y="109.2">125 1/4 [3181 mm]</text>
<text x="65.4" y="117.2">1</text>
<text x="118.7" y="118.8">4</text>
<text x="4.3" y="123.6">D</text>
<text x="80.5" y="124.6">2.4</text>
<text x="91.7" y="120.7">FULL</text>
<text x="91.7" y="123.1">PEN.</text>
<text x="122.2" y="123.7">SHIP LOOSE</text>
<text x="149" y="120.9">2</text>
<text x="425.7" y="123.6">D</text>
<text x="80.5" y="126.6">60~</text>
<text x="193.3" y="133.4">6</text>
<text x="194" y="141.2">1/4 [6 mm]</text>
<text x="4.4" y="158.5">E</text>
<text x="425.7" y="158.5">E</text>
<text x="201.3" y="166.5">Ø24 [610 mm]</text>
<text x="194.2" y="170.6">3</text>
<text x="4.5" y="193.5">F</text>
<text x="425.7" y="193.5">F</text>
<text x="81.8" y="208.8">Ø6 WEEP HOLE</text>
<text x="58.8" y="223.1">10</text>
<text x="58.8" y="225">8</text>
<text x="62.7" y="223.1">254</text>
<text x="62.7" y="225">203</text>
<text x="66.9" y="223.9">mm</text>
<text x="4.2" y="228.5">G</text>
<text x="425.7" y="228.5">G</text>
<text x="80.1" y="255.5">BILL OF MATERIAL</text>
<text x="353.4" y="255.7">JDS</text>
<text x="364.1" y="255.7">6/24/19</text>
<text x="4.3" y="263.5">H</text>
<text x="7.2" y="258.4">ITEM</text>
<text x="8.9" y="261.3">1</text>
<text x="14.4" y="258.4">ITEM QTY</text>
<text x="18.5" y="261.3">1</text>
<text x="25.9" y="261.3">A1-18001-230-07 24in CL150 RFWN flange</text>
<text x="50.3" y="258.4">PART NUMBER</text>
<text x="89.3" y="261.3">24&quot; XS CLASS 150 ASME B16.5 RFWN FLANGE, A105N</text>
<text x="123.6" y="258.4">DESCRIPTION</text>
<text x="353.2" y="259.9">TMH</text>
<text x="364.1" y="259.9">6/24/19</text>
<text x="376.4" y="260">24&quot; SUPPORT SPOOL FOR SPOOL SP-K3493</text>
<text x="381.1" y="263.2">IOL KEARL PLANT 1 - EXTRACTION</text>
<text x="425.7" y="263.5">H</text>
<text x="8.9" y="264.2">2</text>
<text x="8.9" y="267">3</text>
<text x="8.9" y="269.9">4</text>
<text x="18.5" y="264.2">1</text>
<text x="18.5" y="267">1</text>
<text x="18.5" y="269.9">1</text>
<text x="25.9" y="264.2">A1-18001-330-01 24in pipe</text>
<text x="25.9" y="267">A1-18001-330-02 End cap</text>
<text x="25.9" y="269.9">A1-18001-450-00 U-bolt assembly</text>
<text x="89.3" y="269.9">ANVIL Fig.137 OR APPROVED EQUIVALENT, GALVANIZED, c/w 4 HEX NUTS</text>
<text x="89.3" y="264.2">24&quot; XS x 3027mm PIPE, API 5L Gr.B PSL-2</text>
<text x="89.3" y="267.1">Ø581mm x 1/4&quot; PLATE, G40.21 260W</text>
<text x="240.6" y="269.9">REV</text>
<text x="251" y="269.9">DATE</text>
<text x="270.7" y="267">REVISION HISTORY</text>
<text x="284.7" y="269.9">DESCRIPTION</text>
<text x="389.9" y="268.4">074-2300-080-141-010 01</text>
<text x="420.3" y="268.4">0</text>
<text x="8.9" y="272.8">5</text>
<text x="17.4" y="275.5">1</text>
<text x="18.5" y="272.8">1</text>
<text x="25.9" y="272.8">Tag mount - 6in</text>
<text x="53.4" y="275.5">2</text>
<text x="89.3" y="275.5">3</text>
<text x="89.3" y="272.8">C6x8.2 x 6&quot; [152mm], 44W</text>
<text x="125.3" y="275.5">4</text>
<text x="161.3" y="275.5">5</text>
<text x="197.2" y="275.5">6</text>
<text x="233.2" y="275.5">7</text>
<text x="242.2" y="272.8">0</text>
<text x="250.3" y="272.8">6/24/19</text>
<text x="260.7" y="272.8">ISSUED FOR CONSTRUCTION</text>
<text x="269.2" y="275.5">8</text>
<text x="305.1" y="275.5">9</text>
<text x="340.5" y="275.5">10</text>
<text x="374.7" y="272.6">A1-18001-330-00 Elbow support spool.idw</text>
<text x="376.5" y="275.5">11</text>
<text x="412.4" y="275.5">12</text>
<text x="418.3" y="272.6">1</text>
<text x="422.1" y="272.6">1</text>
</g>
<g font-size="1.8">
<text x="368.9" y="159">P.O.#</text>
<text x="384.8" y="158.9">1462298</text>
<text x="368.9" y="162.3">P.O. TITLE</text>
<text x="368.9" y="165.5">IOR #</text>
<text x="384.8" y="165.5">141-3015-66</text>
<text x="384.8" y="162.3">CWI PIPING</text>
<text x="368.9" y="171.8">SDRL CODE(S)</text>
<text x="368.9" y="168.7">DOCUMENT #</text>
<text x="384.8" y="171.8">A05</text>
<text x="384.8" y="168.7">1462298-A05-0011</text>
<text x="368.9" y="181.4">EQUIPMENT TAG NUMBER(S)</text>
<text x="371.3" y="183.8">TAG #: SP-K3493</text>
</g>
<g font-size="1.7">
<text x="350.7" y="243.3">ALCO INC.</text>
<text x="350.7" y="245.2">APEGGA PERMIT TO</text>
<text x="341.1" y="249.8">1,575 lbs.</text>
<text x="350.7" y="247.1">PRACTICE No.: P10702</text>
</g>
<g font-size="1.5">
<text x="369.7" y="197.9">SUPPLIER DOCUMENT REVIEW</text>
<text x="369.7" y="199.5">PURCHASER'S REVIEW STATUS, CIRCLE THE APPROPRIATE STATUS:</text>
<text x="369.7" y="201.2">CODE 1 - NO COMMENTS</text>
<text x="369.7" y="202.8">CODE 2 - REVIEWED WITH MINOR COMMENTS</text>
<text x="369.7" y="204.5">CODE 3 - REVIEWED WITH COMMENTS</text>
<text x="369.7" y="206.2">CODE 4 - REJECTED</text>
<text x="369.7" y="207.8">CODE 5 - SUPERSEDED</text>
<text x="369.7" y="209.5">CODE 6 - VOID</text>
<text x="369.7" y="211.1">CODE 7 - FOR INFORMATION</text>
<text x="369.7" y="212.8">PURCHASER REVIEW / REVIEWER</text>
<text x="369.7" y="214.5">DATE:</text>
<text x="387.1" y="214.5">SIGNATURE:</text>
</g>
<g font-size="1.4">
<text x="361.7" y="253.7">DATE</text>
<text x="334.4" y="271.3">125</text>
</g>
<g font-size="1.3">
<text x="333.6" y="249.9">EST. WT.</text>
<text x="333.6" y="253.6">OTHERWISE SPECIFIED</text>
<text x="338.7" y="252.1">UNLESS</text>
<text x="350.7" y="253.6">DRAWN BY:</text>
<text x="350.7" y="257.9">CHECKED BY:</text>
<text x="361.7" y="257.8">DATE</text>
<text x="373.7" y="257.8">TITLE</text>
<text x="396.7" y="252.6">11650 - 156 Street,</text>
<text x="396.7" y="254">Edmonton, Alberta, Canada T5M 3T5</text>
<text x="396.7" y="255.5">Phone: (780) 451-6222 t Fax: (780) 452-4355</text>
<text x="350.7" y="262.1">APPROVED:</text>
<text x="361.7" y="262.1">DATE</text>
<text x="353.1" y="266.3">MATERIAL &amp; HEAT TREAT</text>
<text x="373.7" y="266.3">PROJECT No.</text>
<text x="388.8" y="266.3">REFERENCE</text>
<text x="417.3" y="266.3">REV.</text>
<text x="373.7" y="270.6">FILE NAME</text>
<text x="418.6" y="270.6">SHEET</text>
<text x="420" y="272.1">OF</text>
</g>
<text font-size="1.2" x="337.1" y="262.1">TOLERANCES</text>
<g font-size="1">
<text x="333.6" y="257.7">EDGES .01-.03R OR 45~. RADII</text>
<text x="334" y="256.4">INCHES. BREAK ALL SHARP</text>
<text x="334.9" y="255.2">ALL DIMENSIONS ARE IN</text>
<text x="333.1" y="259">.05 T.I.R. .010. INTERPRET DWG</text>
<text x="334" y="260.3">PER ANSI Y14.5 STANDARD.</text>
<text x="336" y="263">X</text>
<text x="341.9" y="263.1">= `1/16</text>
<text x="328.6" y="268.8" transform="rotate(-90 328.6 268.8)">ANY PURPOSE NOR USED FOR</text>
<text x="332.2" y="264.5" transform="rotate(-90 332.2 264.5)">ITS DIVISIONS.</text>
<text x="336" y="264.6">X.X</text>
<text x="336" y="266.1">X.XX</text>
<text x="336" y="267.6">X.XXX</text>
<text x="336" y="269.1">ANGLES</text>
<text x="341.9" y="264.6">= `.030</text>
<text x="341.9" y="266.1">= `.015</text>
<text x="341.9" y="267.7">= `.005</text>
<text x="341.9" y="269.2">= `1/2~</text>
<text x="325" y="272" transform="rotate(-90 325 272)">THIS DOCUMENT CONTAINS PROPRIETARY</text>
<text x="326.2" y="272.7" transform="rotate(-90 326.2 272.7)">INFORMATION, AND SUCH INFORMATION MAY</text>
<text x="327.4" y="271.7" transform="rotate(-90 327.4 271.7)">NEITHER BE DISCLOSED TO OTHERS FOR</text>
<text x="329.8" y="271.1" transform="rotate(-90 329.8 271.1)">MANUFACTURING PURPOSES WITHOUT</text>
<text x="331" y="272.1" transform="rotate(-90 331 272.1)">WRITTEN PERMISSION FROM ALCO INC. OR</text>
<text x="339.9" y="270.6">FINISH ON ALL</text>
<text x="339.9" y="271.8">MACHINED</text>
<text x="339.9" y="273">SURFACES</text>
</g>
</svg>
